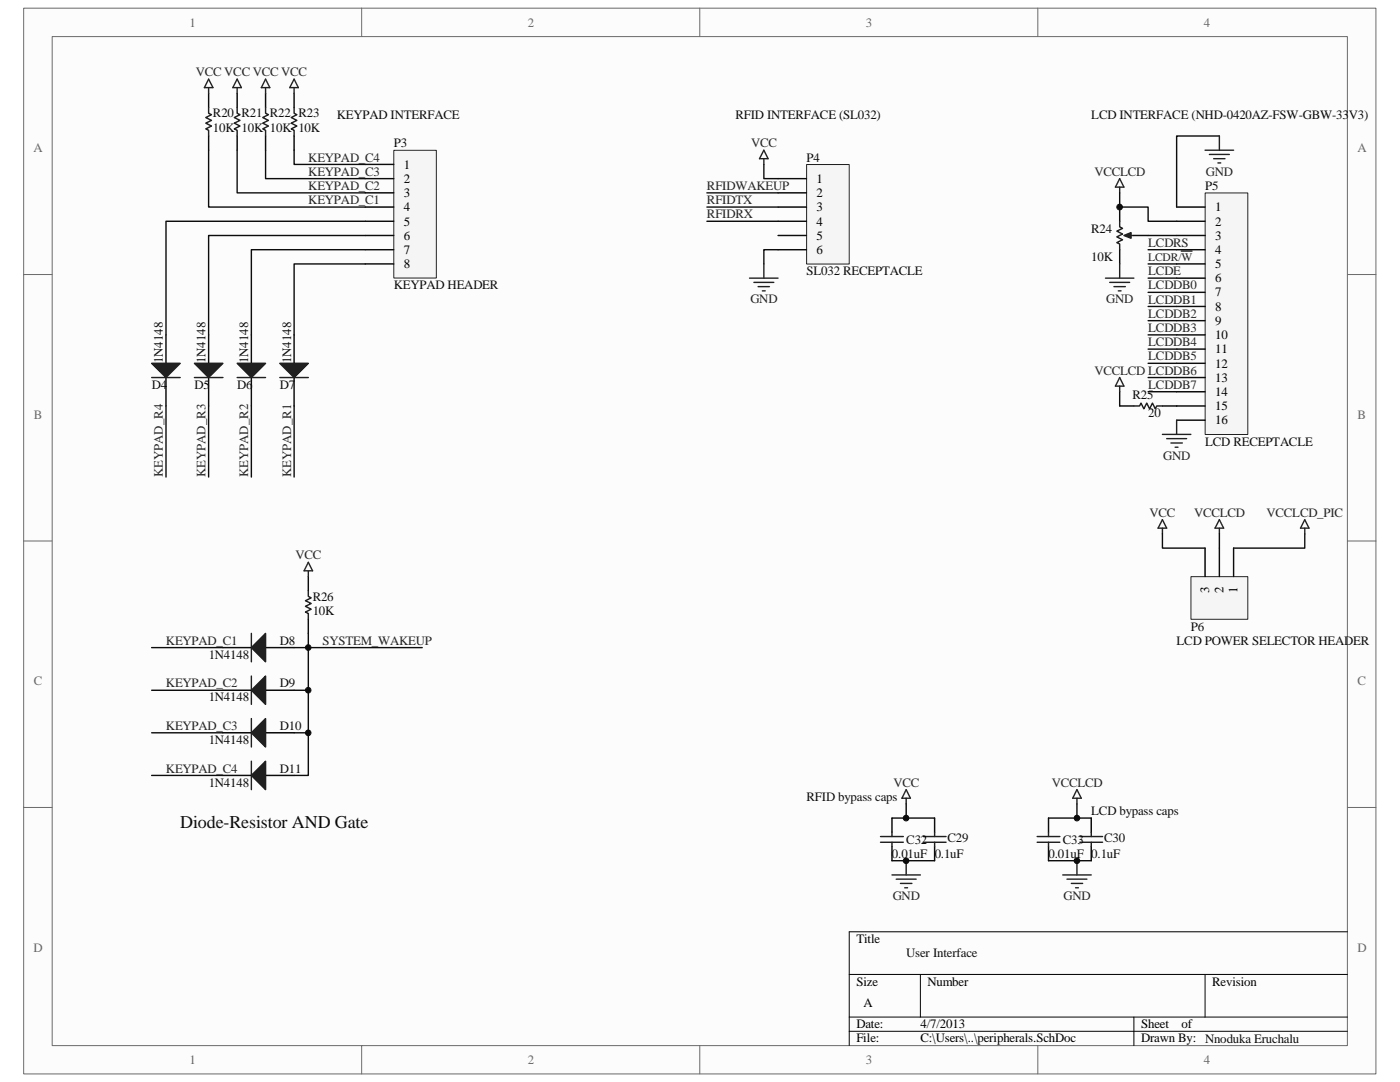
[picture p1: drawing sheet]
<svg xmlns="http://www.w3.org/2000/svg" width="279mm" height="216mm" viewBox="0 0 279 216" stroke-linecap="round" stroke-linejoin="round" font-family="sans-serif">
<path d="M4.7 1.7h269.9v212.6h-269.9z" fill="#fcfcfc"/>
<path d="M4.7 1.6h269.9v212.7h-269.9z" fill="none" stroke="#6a6a6a" stroke-width=".2"/>
<path d="M10.4 7.3h258.5v201.3h-258.5z" fill="#fcfcfc"/>
<g fill="none" stroke="#6a6a6a" stroke-width=".2">
<path d="M10.4 7.3h258.5v201.3h-258.5zM72.2 1.6v5.7M139.7 1.6v5.7M207.1 1.6v5.7M4.7 54.8h5.7M268.9 54.8h5.7M4.7 107.9h5.7M268.9 107.9h5.7M4.7 161.1h5.7M268.9 161.1h5.7M72.2 208.6v5.7M139.7 208.6v5.7"/>
<path d="M207.1 208.6v5.7"/>
</g>
<path d="M169.5 194.4h99.4M183.7 194.4v8.5M240.5 194.4v8.5M268.9 185.9h-99.4v22.7M169.5 202.9h99.4M169.5 205.8h99.4M226.3 202.9v5.7" fill="none" stroke="#000" stroke-width=".2"/>
<g fill="none" stroke="#262626" stroke-width=".28">
<path d="M240.5 30h5.7M241.4 30.8h3.9M242.2 31.7h2.3M243.1 32.5h.5M243.4 27.1v2.9M235.8 50.1h2.1M214.9 159.3v1.1M214.9 157.6l.9 1.7h-1.7zM212.1 174.6h5.7M212.9 175.4h4M213.8 176.3h2.3M214.7 177.1h.5"/>
<path d="M214.9 171.7v2.9"/>
</g>
<path d="M229.1 58.3h5.7M209.3 163.2h8.5M209.3 171.7h8.5M214.9 160.4v2.8" fill="none" stroke="#0e0e0e" stroke-width=".28"/>
<path d="M161 32.9h8.5v19.8h-8.5z" fill="#f5f5f5"/>
<path d="M161 32.8h8.5v19.9h-8.5z" fill="none" stroke="#262626" stroke-width=".2"/>
<g fill="none" stroke="#000" stroke-width=".28">
<path d="M155.3 35.6h5.7M155.3 38.5h5.7M155.3 41.3h5.7M155.3 44.2h5.7M155.3 47h5.7M155.3 49.8h5.7M178 163.2v2.9M178 168.9v2.8M186.5 163.2v2.9M186.5 168.9v2.8M209.3 163.2v2.9M209.3 168.9v2.8"/>
<path d="M217.8 163.2v2.9M217.8 168.9v2.8"/>
</g>
<path d="M141.1 38.5h14.2M152.4 32.8v2.8h2.9M141.1 41.3h14.2M141.1 44.2h14.2M155.3 49.8h-2.9v2.9M178 163.2h8.5M178 171.7h8.5M180.8 160.4v2.8" fill="none" stroke="#0e0e0e" stroke-width=".28"/>
<g fill="none" stroke="#262626" stroke-width=".28">
<path d="M152.4 31.7v1.1M152.4 30l.9 1.7h-1.7zM149.6 55.5h5.7M150.5 56.3h3.9M151.3 57.2h2.3M152.1 58h.6M152.4 52.7v2.8M180.8 159.3v1.1M180.8 157.6l.9 1.7h-1.7zM178 174.6h5.7M178.9 175.4h3.9M179.7 176.3h2.3"/>
<path d="M180.6 177.1h.5M180.8 171.7v2.9"/>
</g>
<g fill="none" stroke="#1c1c1c" stroke-width=".28">
<path d="M175.7 168.1h4.6M175.7 166.9h4.6M178 166.1v.8M178 168.1v.8M184.3 166.9h4.5M184.3 168.1h4.5M186.5 166.1v.8M186.5 168.1v.8M207 166.9h4.5M207 168.1h4.5M209.3 166.1v.8M209.3 168.1v.8"/>
<path d="M215.5 166.9h4.5M215.5 168.1h4.5M217.8 166.1v.8M217.8 168.1v.8"/>
</g>
<path d="M78.6 30h8.5v25.5h-8.5z" fill="#f5f5f5"/>
<path d="M78.6 30h8.5v25.5h-8.5z" fill="none" stroke="#262626" stroke-width=".2"/>
<path d="M72.9 32.8h5.7M72.9 35.6h5.7M72.9 38.5h5.7M72.9 41.3h5.7M72.9 44.2h5.7M72.9 47h5.7M72.9 49.8h5.7M72.9 52.7h5.7" fill="none" stroke="#000" stroke-width=".28"/>
<path d="M240.5 38.5h8.5v48.2h-8.5z" fill="#f5f5f5"/>
<path d="M240.5 38.5h8.5v48.2h-8.5z" fill="none" stroke="#262626" stroke-width=".2"/>
<g fill="none" stroke="#000" stroke-width=".28">
<path d="M41.6 18.6v2.9M47.3 18.6v2.9M53 18.6v2.9M58.7 18.6v2.9M41.6 27.1v2.9M47.3 27.1v2.9M53 27.1v2.9M58.7 27.1v2.9M223.5 41.3v2.9M223.5 49.8v2.9M226.3 47h2.8M234.8 41.3h5.7"/>
<path d="M234.8 44.2h5.7M234.8 47h5.7M234.8 49.8h5.7M234.8 52.7h5.7M234.8 55.5h5.7M234.8 58.3h5.7M33.1 66.8v5.7M33.1 75.3v5.7M41.6 66.8v5.7M41.6 75.3v5.7M50.2 66.8v5.7M50.2 75.3v5.7"/>
<path d="M58.7 66.8v5.7M58.7 75.3v5.7M234.8 61.2h5.7M234.8 64h5.7M234.8 66.8h5.7M234.8 69.7h5.7M234.8 72.5h5.7M234.8 75.3h5.7M234.8 78.2h5.7M223.5 81h2.8M232 81h8.5M234.8 83.8h5.7"/>
</g>
<g fill="none" stroke="#262626" stroke-width=".28">
<path d="M41.6 15.8l.9 1.7h-1.7zM41.6 17.5v1.1M47.3 15.8l.9 1.7h-1.7zM47.3 17.5v1.1M53 15.8l.8 1.7h-1.6zM53 17.5v1.1M58.7 15.8l.8 1.7h-1.7zM58.7 17.5v1.1M223.5 35.6l.8 1.7h-1.7zM223.5 37.3v1.2M220.6 55.5h5.7M221.5 56.3h3.9"/>
<path d="M222.3 57.2h2.3M223.2 58h.5M223.5 52.7v2.8M223.5 77v1.2M223.5 75.3l.8 1.7h-1.7zM232 86.7h5.7M232.8 87.5h4M233.7 88.4h2.3M234.5 89.2h.6M234.8 83.8v2.9"/>
</g>
<path d="M41.6 21.5v1.1l.6 .3-1.1 .6 1.1 .5-1.1 .6 1.1 .5-1.1 .6 .5 .3v1.1M47.3 21.5v1.1l.6 .3-1.1 .6 1.1 .5-1.1 .6 1.1 .5-1.1 .6 .5 .3v1.1M53 21.5v1.1l.6 .3-1.2 .6 1.2 .5-1.2 .6 1.2 .5-1.2 .6 .6 .3v1.1M58.7 21.5v1.1l.5 .3-1.1 .6 1.1 .5-1.1 .6 1.1 .5-1.1 .6 .6 .3v1.1M223.5 44.2v1.1l.5 .3-1.1 .5 1.1 .6-1.1 .6 1.1 .5-1.1 .6 .6 .3v1.1M224.9 47h1.4M30.3 75.3h5.7M38.8 75.3h5.7M47.3 75.3h5.7M55.8 75.3h5.7M226.3 81h1.1l.3-.6 .6 1.2 .6-1.2 .5 1.2 .6-1.2 .6 1.2 .2-.6h1.2" fill="none" stroke="#1c1c1c" stroke-width=".28"/>
<g fill="#1c1c1c" stroke="#1c1c1c" stroke-width=".28">
<path d="M224.3 47l1.4-.6v1.1z"/>
<path d="M55.8 72.5h5.7l-2.8 2.8z"/>
<path d="M47.3 72.5h5.7l-2.8 2.8z"/>
<path d="M38.8 72.5h5.7l-2.9 2.8z"/>
<path d="M30.3 72.5h5.7l-2.9 2.8z"/>
</g>
<g fill="none" stroke="#0e0e0e" stroke-width=".28">
<path d="M41.6 30v11.3h31.3M47.3 30v8.5h25.6M53 30v5.6h19.9M58.7 30v2.8h14.2M223.5 38.5v2.8h5.6v2.9h5.7M243.4 27.1h-8.6v14.2M72.9 49.8h-22.7v17M72.9 47h-31.3v19.8M72.9 44.2h-39.8v22.6M229.1 47h5.7M229.1 49.8h5.7M229.1 52.7h5.7"/>
<path d="M229.1 55.5h5.7M223.5 78.2v2.8M229.1 61.2h5.7M229.1 64h5.7M229.1 66.8h5.7M229.1 69.7h5.7M229.1 72.5h5.7M229.1 75.3h5.7M229.1 78.2h5.7M33.1 81v14.2M41.6 81v14.2M50.2 81v14.2"/>
<path d="M58.7 81v14.2"/>
</g>
<path d="M237.7 115.1h11.3v8.5h-11.3z" fill="#f5f5f5"/>
<path d="M237.7 115.1h11.3v8.5h-11.3z" fill="none" stroke="#262626" stroke-width=".2"/>
<g fill="none" stroke="#000" stroke-width=".28">
<path d="M61.5 115v2.9M240.5 109.4v5.6M243.4 109.4v5.6M246.2 109.4v5.6M44.5 129.2h5.7M44.5 137.7h5.7M53 129.2h5.7M53 137.7h5.7M61.5 123.5v2.9M44.5 146.2h5.7M44.5 154.7h5.7M53 146.2h5.7"/>
<path d="M53 154.7h5.7"/>
</g>
<path d="M61.5 112.2l.9 1.7h-1.7zM61.5 113.9v1.1M232 103.7l.8 1.7h-1.7zM232 105.4v1.1M243.4 103.7l.8 1.7h-1.7zM243.4 105.4v1.1M260.4 103.7l.8 1.7h-1.7zM260.4 105.4v1.1" fill="none" stroke="#262626" stroke-width=".28"/>
<path d="M72.9 52.7h-14.2v14.1M232 106.5v2.9h8.5M243.4 106.5v2.9M260.4 106.5v2.9h-14.2M30.3 137.7h14.2M30.3 129.2h14.2M58.7 129.2h2.8v25.5h-2.8M58.7 137.7h2.8M61.5 126.4v2.8h22.8M30.3 146.2h14.2M30.3 154.7h14.2M58.7 146.2h2.8" fill="none" stroke="#0e0e0e" stroke-width=".28"/>
<g fill="#1c1c1c" stroke="#1c1c1c" stroke-width=".28">
<path d="M50.2 129.2l2.8-2.8v5.7z"/>
<path d="M50.2 137.7l2.8-2.8v5.6z"/>
<path d="M50.2 146.2l2.8-2.8v5.7z"/>
<path d="M50.2 154.7l2.8-2.8v5.7z"/>
</g>
<path d="M61.5 117.9v1.1l.6 .3-1.1 .6 1.1 .5-1.1 .6 1.1 .6-1.1 .5 .5 .3v1.1M50.2 126.4v5.7M50.2 134.9v5.6M50.2 143.4v5.7M50.2 151.9v5.7" fill="none" stroke="#1c1c1c" stroke-width=".28"/>
<g fill="#0e0e0e" stroke="#0e0e0e" stroke-width=".2">
<circle cx="61.5" cy="146.2" r=".55"/>
<circle cx="61.5" cy="137.7" r=".55"/>
<circle cx="61.5" cy="129.2" r=".55"/>
<circle cx="180.8" cy="171.7" r=".56"/>
<circle cx="180.8" cy="163.2" r=".56"/>
<circle cx="214.9" cy="171.7" r=".56"/>
<circle cx="214.9" cy="163.2" r=".56"/>
<circle cx="223.4" cy="41.3" r=".57"/>
</g>
<text font-size="3.6" fill="#0e0e0e" x="36" y="165.3">Diode-Resistor AND Gate</text>
<g font-size="2.6" fill="#696969">
<text x="37.8" y="5.3">1</text>
<text x="105.3" y="5.3">2</text>
<text x="172.8" y="5.3">3</text>
<text x="240.3" y="5.3">4</text>
<text x="6.7" y="30.4">A</text>
<text x="270.9" y="30.4">A</text>
<text x="6.7" y="83.6">B</text>
<text x="270.9" y="83.6">B</text>
<text x="6.7" y="136.8">C</text>
<text x="270.9" y="136.8">C</text>
<text x="6.7" y="189.9">D</text>
<text x="270.9" y="189.9">D</text>
<text x="37.8" y="212.3">1</text>
<text x="105.3" y="212.3">2</text>
<text x="172.8" y="212.3">3</text>
<text x="240.3" y="212.3">4</text>
</g>
<g font-size="2.6" fill="#262626">
<text x="39.1" y="15.2">VCC VCC VCC VCC</text>
<text x="149.9" y="29.4">VCC</text>
<text x="61.5" y="32.2">KEYPAD_C4</text>
<text x="61.5" y="35.1">KEYPAD_C3</text>
<text x="218.4" y="35.1">VCCLCD</text>
<text x="240.7" y="35">GND</text>
<text x="61.5" y="37.9">KEYPAD_C2</text>
<text x="61.5" y="40.7">KEYPAD_C1</text>
<text x="141.1" y="37.9">RFIDWAKEUP</text>
<text x="141.1" y="40.7">RFIDTX</text>
<text x="141.1" y="43.6">RFIDRX</text>
<text x="229.2" y="49.3">LCDRS</text>
<text x="229.2" y="54.9">LCDE</text>
<text x="229.2" y="57.7">LCDDB0</text>
<text x="149.8" y="60.6">GND</text>
<text x="220.8" y="60.6">GND</text>
<text x="229.2" y="63.4">LCDDB2</text>
<text x="229.2" y="60.6">LCDDB1</text>
<text x="229.2" y="71.9">LCDDB5</text>
<text x="229.2" y="69.1">LCDDB4</text>
<text x="229.2" y="66.3">LCDDB3</text>
<text x="218.4" y="74.8">VCCLCD LCDDB6</text>
<text x="229.2" y="77.6">LCDDB7</text>
<text x="32.5" y="95.2" transform="rotate(-90 32.5 95.2)">KEYPAD_R4</text>
<text x="41" y="95.2" transform="rotate(-90 41 95.2)">KEYPAD_R3</text>
<text x="49.6" y="95.2" transform="rotate(-90 49.6 95.2)">KEYPAD_R2</text>
<text x="58.1" y="95.2" transform="rotate(-90 58.1 95.2)">KEYPAD_R1</text>
<text x="232.1" y="91.8">GND</text>
<text x="229.4" y="103.1">VCC</text>
<text x="238.3" y="103.1">VCCLCD</text>
<text x="252.8" y="103.1">VCCLCD_PIC</text>
<text x="59" y="111.6">VCC</text>
<text x="33.1" y="128.6">KEYPAD_C1</text>
<text x="64.4" y="128.6">SYSTEM_WAKEUP</text>
<text x="33.1" y="137.1">KEYPAD_C2</text>
<text x="33.1" y="145.6">KEYPAD_C3</text>
<text x="33.1" y="154.2">KEYPAD_C4</text>
<text x="178.3" y="157">VCC</text>
<text x="209.9" y="157">VCCLCD</text>
<text x="178.2" y="179.7">GND</text>
<text x="212.2" y="179.7">GND</text>
</g>
<g font-size="2.6" fill="#0e0e0e">
<text x="42.5" y="23.4">R20 R21 R22 R23</text>
<text x="67.2" y="23.7">KEYPAD INTERFACE</text>
<text x="146.8" y="23.7">RFID INTERFACE (SL032)</text>
<text x="217.8" y="23.7">LCD INTERFACE (NHD-0420AZ-FSW-GBW-33V3)</text>
<text x="42.5" y="26.3">10K 10K 10K 10K</text>
<text x="78.6" y="29.4">P3</text>
<text x="161" y="32.2">P4</text>
<text x="240.5" y="37.9">P5</text>
<text x="217.8" y="46.4">R24</text>
<text x="217.8" y="52.1">10K</text>
<text x="78.6" y="57.7">KEYPAD HEADER</text>
<text x="161" y="54.9">SL032 RECEPTACLE</text>
<text x="30.3" y="77.6">D4</text>
<text x="32.5" y="72.5" transform="rotate(-90 32.5 72.5)">1N4148</text>
<text x="38.8" y="77.6">D5</text>
<text x="41" y="72.5" transform="rotate(-90 41 72.5)">1N4148</text>
<text x="47.3" y="77.6">D6</text>
<text x="49.6" y="72.5" transform="rotate(-90 49.6 72.5)">1N4148</text>
<text x="55.9" y="77.6">D7</text>
<text x="58.1" y="72.5" transform="rotate(-90 58.1 72.5)">1N4148</text>
<text x="226" y="79.6">R25</text>
<text x="229.2" y="83.3">20</text>
<text x="240.5" y="88.9">LCD RECEPTACLE</text>
<text x="62.4" y="119.8">R26</text>
<text x="62.4" y="122.7">10K</text>
<text x="237.7" y="125.8">P6</text>
<text x="41.7" y="131.5">1N4148</text>
<text x="55.9" y="128.6">D8</text>
<text x="234.8" y="128.6">LCD POWER SELECTOR HEADER</text>
<text x="55.9" y="137.1">D9</text>
<text x="41.7" y="140">1N4148</text>
<text x="41.7" y="148.5">1N4148</text>
<text x="55.9" y="145.6">D10</text>
<text x="55.9" y="154.2">D11</text>
<text x="41.7" y="157">1N4148</text>
<text x="161" y="159.8">RFID bypass caps</text>
<text x="217.8" y="162.7">LCD bypass caps</text>
<text x="178" y="171.2">0.01uF</text>
<text x="180.8" y="168.3">C32</text>
<text x="186.5" y="171.2">0.1uF</text>
<text x="189.1" y="168.1">C29</text>
<text x="209.3" y="171.2">0.01uF</text>
<text x="212.1" y="168.3">C33</text>
<text x="217.8" y="171.2">0.1uF</text>
<text x="220.3" y="168.1">C30</text>
<text x="180.8" y="191">User Interface</text>
</g>
<g font-size="2.6">
<text x="80.6" y="33.7">1</text>
<text x="80.6" y="36.5">2</text>
<text x="80.6" y="39.3">3</text>
<text x="163" y="36.5">1</text>
<text x="163" y="39.3">2</text>
<text x="80.6" y="42.2">4</text>
<text x="80.6" y="45">5</text>
<text x="80.6" y="47.8">6</text>
<text x="163" y="42.2">3</text>
<text x="163" y="45">4</text>
<text x="163" y="47.8">5</text>
<text x="242.5" y="42.2">1</text>
<text x="242.5" y="45">2</text>
<text x="242.5" y="47.8">3</text>
<text x="80.6" y="50.7">7</text>
<text x="80.6" y="53.5">8</text>
<text x="163" y="50.7">6</text>
<text x="242.5" y="50.7">4</text>
<text x="242.5" y="53.5">5</text>
<text x="242.5" y="56.3">6</text>
<text x="242.5" y="59.2">7</text>
<text x="242.5" y="62">8</text>
<text x="242.5" y="64.8">9</text>
<text x="242.5" y="67.7">10</text>
<text x="242.5" y="70.5">11</text>
<text x="242.5" y="73.3">12</text>
<text x="242.5" y="76.2">13</text>
<text x="242.5" y="79">14</text>
<text x="242.5" y="81.9">15</text>
<text x="242.5" y="84.7">16</text>
<text x="241.3" y="118.3" transform="rotate(-90 241.3 118.3)">3</text>
<text x="244.2" y="118.3" transform="rotate(-90 244.2 118.3)">2</text>
<text x="247" y="118.3" transform="rotate(-90 247 118.3)">1</text>
<text x="170.9" y="188.2">Title</text>
<text x="170.9" y="196.7">Size</text>
<text x="185.1" y="196.7">Number</text>
<text x="241.9" y="196.7">Revision</text>
<text x="172.3" y="200.9">A</text>
<text x="170.9" y="205.2">Date:</text>
<text x="170.9" y="208">File:</text>
<text x="183.7" y="205.2">4/7/2013</text>
<text x="183.7" y="208">C:\Users\..\peripherals.SchDoc</text>
<text x="227.7" y="205.2">Sheet</text>
<text x="227.7" y="208">Drawn By: Nnoduka Eruchalu</text>
<text x="235.8" y="205.2">of</text>
</g>
<text font-size="2.3" fill="#262626" x="229.2" y="52.1">LCDR/W</text>
</svg>
